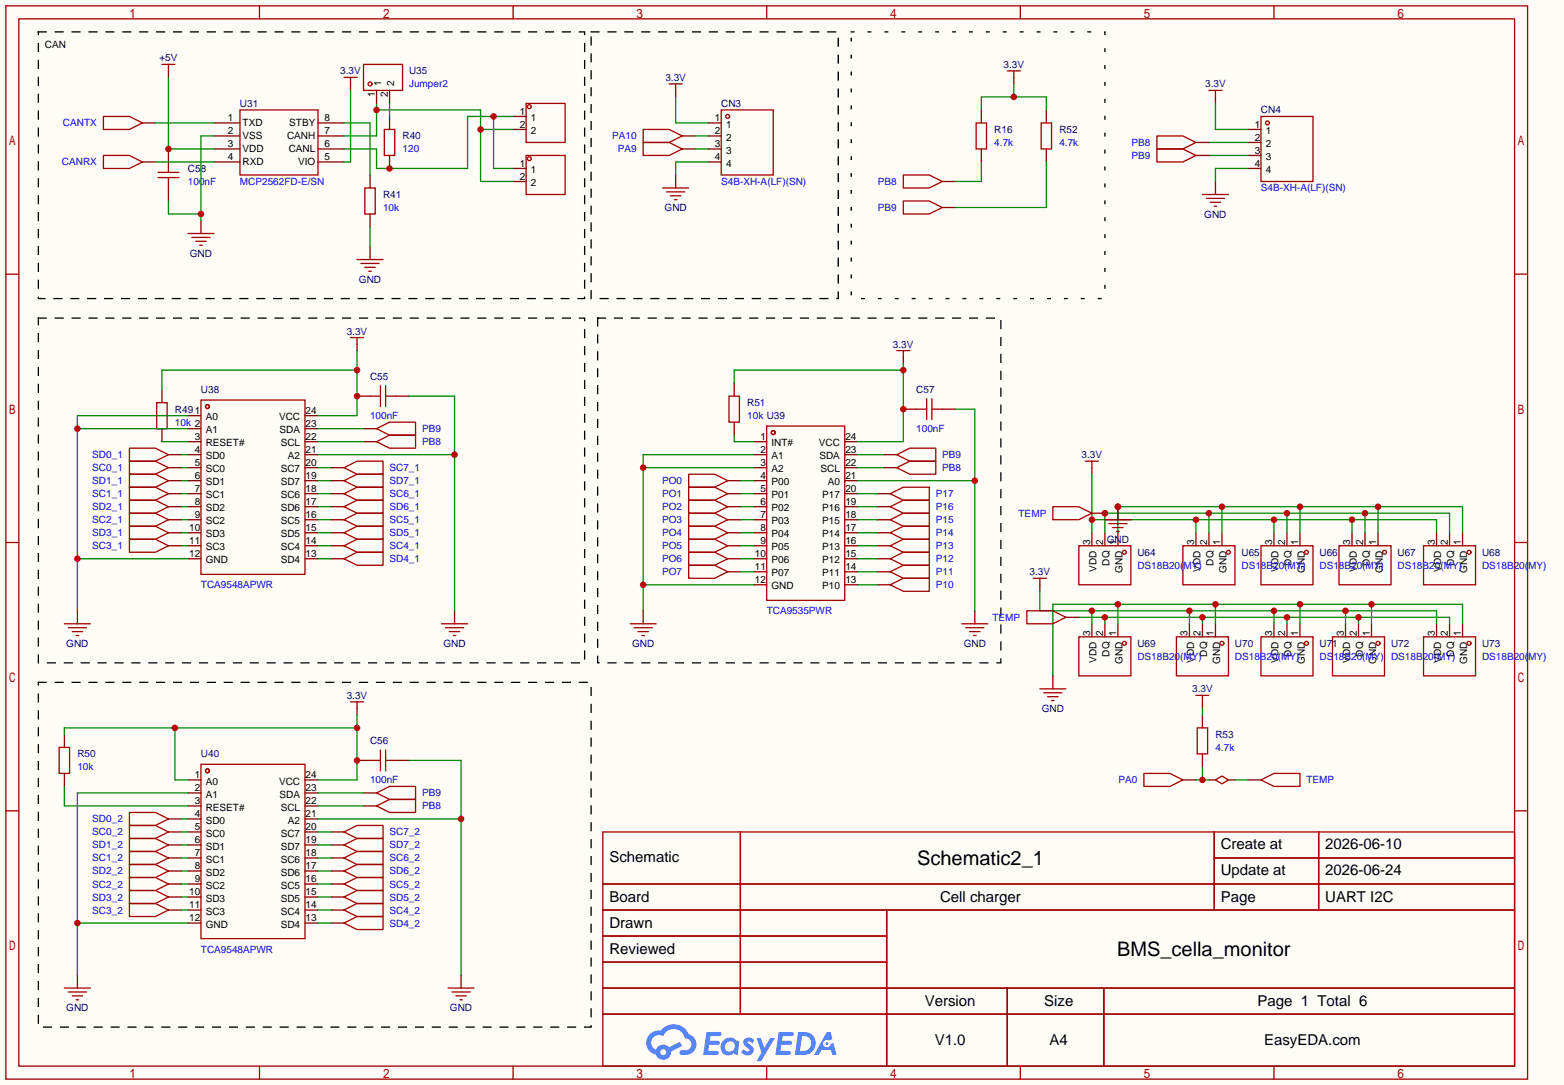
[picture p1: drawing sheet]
<svg xmlns="http://www.w3.org/2000/svg" width="305mm" height="212mm" viewBox="0 0 305 212" stroke-linecap="round" stroke-linejoin="round" font-family="sans-serif">
<path d="M0 0h305.4v211.8h-305.4z" fill="#fffcf7"/>
<g fill="none" stroke="#a10000" stroke-width=".25">
<path d="M1.1 1.1h297.2v209.6h-297.2zM3.7 3.7h292.1v204.5h-292.1zM50.7 1.1v2.6M100.2 1.1v2.6M149.7 1.1v2.6M199.3 1.1v2.6M248.8 1.1v2.6M1.1 53.5h2.6M295.8 53.5h2.5M1.1 105.9h2.6M295.8 105.9h2.5M1.1 158.3h2.6"/>
<path d="M295.8 158.3h2.5M117.7 162.4h178.1v45.8h-178.1zM117.7 172.6h178.1M117.7 177.7h178.1M144.6 162.4v35.6M173.2 177.7v30.5M237.1 162.4v15.3M237.1 167.5h58.7M257.5 162.4v15.3M117.7 182.8h55.5M117.7 192.9h178.1M117.7 187.8h55.5"/>
<path d="M117.7 198h178.1M196.7 192.9v15.3M215.6 192.9v15.3M50.7 208.2v2.5M100.2 208.2v2.5M149.7 208.2v2.5M199.3 208.2v2.5M248.8 208.2v2.5"/>
</g>
<g fill="#5487ff">
<path d="M145.5 202.8a1.3 1.3 0 0 1 1.8 .3l-.4 .6a.54 .54 0 0 0-.9-.2l.1 .2a1.58 1.58 0 0 1 1.1 1.6 1.43 1.43 0 0 1-2.5 .1l.5-.6a.64 .64 0 0 0 .5 .5 .64 .64 0 0 0 .7-.3l-.2-.2a1.35 1.35 0 0 1-.9-1.8z"/>
<path d="M147.7 202.7h.9l.7 1.9 1.1-1.9h.9l-2.7 4.5h-.9l1-1.7z"/>
<path d="M138 201.5h1.6a1.31 1.31 0 0 1 1.2 .2 .4 .4 0 0 1-.3 .6h-1.8l-.1 .9h1.6a.4 .4 0 0 1 .4 .4 .4 .4 0 0 1-.4 .4h-1.7l-.2 1.2h.8a1.23 1.23 0 0 1 1.2 .2 .39 .39 0 0 1-.3 .6h-2.7z"/>
<path d="M152.1 201.5h1.6a1.32 1.32 0 0 1 1.3 .2 .39 .39 0 0 1-.4 .6h-1.7l-.2 .9h1.7a.4 .4 0 0 1 .3 .4 .4 .4 0 0 1-.4 .4h-1.7l-.2 1.2h.8a1.23 1.23 0 0 1 1.2 .2 .39 .39 0 0 1-.3 .6h-2.7z"/>
<path d="M161.5 201.5h.7l.4 1.3-.7 .4a.75 .75 0 0 0-1.1 .3 .75 .75 0 0 0 .5 1 .75 .75 0 0 0 .9-.6l.6-.3 .6 2.4h-.9l-.2-1h-1.9l-.5 1h-.9z"/>
<path d="M155.9 201.5l-.7 4.5h1.5a2.27 2.27 0 0 0 2.6-2.3 2.27 2.27 0 0 0-2.7-2.2zM156.6 202.3a1.5 1.5 0 0 1 1.8 1.5 1.5 1.5 0 0 1-1.9 1.4h-.3z"/>
<path d="M141.3 203.1a1.6 1.6 0 0 0-.3 2.3 1.6 1.6 0 0 0 2.3 .2l.8 .4 .3-2.5-.2-.3h-.4a1.58 1.58 0 0 0-2.5-.1zM141.9 203.6a.99 .99 0 0 1 1.6 .3 .99 .99 0 0 1-.9 1.4 .94 .94 0 0 1-1-.5 .94 .94 0 0 1 .3-1.2z"/>
<path d="M126.9 201.9a2.37 2.37 0 0 0 1.2 4 1.54 1.54 0 0 0 1.7 1 1.54 1.54 0 0 0 1.3-1.6l2.1-1.1-.5-.8-2 1.1a1.57 1.57 0 0 0-2.6 .4 1.5 1.5 0 0 1-.8-2.1 1.5 1.5 0 0 1 2.2-.5 2.23 2.23 0 0 1 2.3-1.4 2.23 2.23 0 0 1 2 1.8 1.16 1.16 0 0 1 1.2 1.1 1.16 1.16 0 0 1-1 1.3h-.7a.47 .47 0 0 0-.6 .3 .47 .47 0 0 0 .4 .6 2.17 2.17 0 0 0 2.5-1 2.17 2.17 0 0 0-.3-2.7l-.8-.4a3.2 3.2 0 0 0-5.4-.7l-1.2 .1zM129 205.4a.58 .58 0 0 1 1.1 0 .58 .58 0 0 1-1.1 0z"/>
<circle cx="161.5" cy="203.8" r=".28"/>
</g>
<g fill="none" stroke="#870000" stroke-width=".25">
<path d="M68.5 16.4v1.3M132 17.7v1.2M198 15.1v1.3M237.4 18.9v1.3M32.9 29.1v2.5M32.9 36.7v2.5M41.8 24h5.1M41.8 26.5h5.1M41.8 29.1h5.1M41.8 31.6h5.1M62.1 24h5.1M62.1 26.5h5.1"/>
<path d="M62.1 29.1h5.1M62.1 31.6h5.1M72.3 34.2v2.5M76.1 22.7v2.6M76.1 30.4v2.5M100.2 32.9h2.5M100.2 35.4h2.5M100.2 22.7h2.5M100.2 25.3h2.5M133.2 26.5h2.6M133.2 29.1h2.6M191.6 21.5v2.5"/>
<path d="M191.6 29.1v2.5M204.3 21.5v2.5M204.3 29.1v2.5M39.2 43.1v2.5M72.3 41.8v2.5M31.6 76.1v2.5M69.7 77.3h2.6M69.7 67.2v1.3M77.3 77.3h2.6M143.4 74.8v2.5M176.4 79.9h2.5M176.4 69.7v1.3"/>
<path d="M184 79.9h2.6M31.6 83.7v2.5M143.4 82.4v2.6M213.2 91.3v1.3M203.1 114.2v1.2M69.7 138.3v1.3M234.8 137v1.3M234.8 139.6v2.5M12.6 143.4v2.5M12.6 151v2.5M69.7 148.5h2.6M77.3 148.5h2.6"/>
<path d="M231 152.3h2.6M234.8 147.2v2.5"/>
</g>
<g fill="none" stroke="#a10000" stroke-width=".25">
<path d="M67.2 15.1h2.5M68.5 15.1v1.3M130.7 16.4h2.5M132 16.4v1.3M196.7 13.8h2.6M198 13.8v1.3M236.1 17.7h2.5M237.4 17.7v1.2M30.9 33.7h4M30.9 34.7h4M32.9 31.6v2.1M32.9 34.7v2"/>
<path d="M46.9 21.5h15.2v12.7h-15.2zM71.2 36.7h2.1v5.1h-2.1zM75.1 25.3h2v5.1h-2zM102.7 30.4h7.7v7.6h-7.7zM102.7 20.2h7.7v7.6h-7.7zM125.6 27.8h5.1l2.5 1.3-2.5 1.3h-5.1zM125.6 25.3h5.1l2.5 1.2-2.5 1.3h-5.1zM190.6 24h2.1v5.1h-2.1zM203.3 24h2.1v5.1h-2.1zM36.7 45.6h5.1M37.5 46.4h3.5M38.2 47.1h2.1"/>
<path d="M39 47.9h.5M30.6 78.6h2v5.1h-2zM68.5 65.9h2.5M69.7 65.9v1.3M72.3 77.3h2M74.3 75.3v4.1M75.3 77.3h2M75.3 75.3v4.1M142.4 77.3h2v5.1h-2zM175.1 68.5h2.6M176.4 68.5v1.2M178.9 79.9h2.1"/>
<path d="M181 77.9v4M182 79.9h2M182 77.9v4M212 90h2.5M213.2 90v1.3M201.8 112.9h2.5M203.1 112.9v1.3M68.5 137h2.5M69.7 137v1.3M233.6 135.8h2.5M234.8 135.8v1.2M11.6 145.9h2v5.1h-2z"/>
<path d="M72.3 148.5h2M74.3 146.4v4.1M75.3 146.4v4.1M75.3 148.5h2M223.4 151h5.1l2.5 1.3-2.5 1.2h-5.1zM233.8 142.1h2v5.1h-2z"/>
<circle cx="103.4" cy="20.8" r=".38"/>
<circle cx="103.4" cy="31" r=".38"/>
</g>
<path d="M96.4 22.7v10.2h3.8M100.2 22.7h-8.9v10.2h-17.8v-3.8h-6.3" fill="none" stroke="#008700" stroke-width=".25"/>
<g fill="#c00">
<circle cx="76.1" cy="32.9" r=".63"/>
<circle cx="96.4" cy="22.7" r=".63"/>
</g>
<path d="M73.5 20.2v6.3h-6.3M73.5 21.5h20.4v13.9h6.3M93.9 25.3h6.3" fill="none" stroke="#008700" stroke-width=".25"/>
<g fill="#c00">
<circle cx="73.5" cy="21.5" r=".63"/>
<circle cx="93.9" cy="25.3" r=".63"/>
</g>
<path d="M32.9 13.8v1.3" fill="none" stroke="#870000" stroke-width=".25"/>
<path d="M31.6 12.6h2.6M32.9 12.6v1.2" fill="none" stroke="#a10000" stroke-width=".25"/>
<path d="M32.9 15.1v14h8.9" fill="none" stroke="#008700" stroke-width=".25"/>
<circle cx="32.9" cy="29.1" r=".63" fill="#c00"/>
<path d="M27.8 24h2.6M27.8 31.6h2.6" fill="none" stroke="#870000" stroke-width=".25"/>
<path d="M20.2 22.7h5.1l2.5 1.3-2.5 1.3h-5.1zM20.2 30.4h5.1l2.5 1.2-2.5 1.3h-5.1z" fill="none" stroke="#a10000" stroke-width=".25"/>
<path d="M30.4 24h11.4M30.4 31.6h11.4M32.9 39.2v2.6h6.3M41.8 26.5h-2.6v16.6" fill="none" stroke="#008700" stroke-width=".25"/>
<circle cx="39.2" cy="41.8" r=".63" fill="#c00"/>
<g fill="none" stroke="#008700" stroke-width=".25">
<path d="M68.5 17.7v13.9h-1.3M132 18.9v5.1h6.3M67.2 24h5.1v10.2M76.1 20.2v2.5M135.8 29.1h2.5M135.8 26.5h2.5M138.3 31.6h-6.3v2.6M236.1 30.4h7.6M236.1 27.8h7.6M237.4 20.2v5.1h6.3M243.7 32.9h-6.3v2.5M72.3 44.3v3.8"/>
<path d="M69.7 139.6v12.7h-7.6M34.2 142.1v10.2h2.5M69.7 142.1h-57.1v1.3"/>
</g>
<g fill="none" stroke="#870000" stroke-width=".25">
<path d="M73.5 17.7v2.5M76.1 17.7v2.5M132 34.2v2.5M138.3 24h2.5M138.3 26.5h2.5M138.3 29.1h2.5M138.3 31.6h2.5M237.4 35.4v2.6M243.7 25.3h2.6M243.7 27.8h2.6M243.7 30.4h2.6M243.7 32.9h2.6"/>
<path d="M72.3 48.1v2.6M36.7 81.2h2.5M36.7 83.7h2.5M36.7 86.2h2.5M36.7 88.8h2.5M36.7 91.3h2.5M36.7 93.9h2.5M36.7 96.4h2.5M36.7 98.9h2.5M59.6 81.2h2.5M59.6 83.7h2.5M59.6 86.2h2.5"/>
<path d="M59.6 88.8h2.5M59.6 91.3h2.5M59.6 93.9h2.5M59.6 96.4h2.5M59.6 98.9h2.5M147.2 86.2h2.5M147.2 88.8h2.5M147.2 91.3h2.5M147.2 93.9h2.5M147.2 96.4h2.5M147.2 98.9h2.5M165 86.2h2.5"/>
<path d="M165 88.8h2.5M165 91.3h2.5M165 93.9h2.5M165 96.4h2.5M165 98.9h2.5M36.7 101.5h2.5M36.7 104h2.5M36.7 106.6h2.5M36.7 109.1h2.5M59.6 101.5h2.5M59.6 104h2.5M59.6 106.6h2.5"/>
<path d="M59.6 109.1h2.5M147.2 101.5h2.5M147.2 104h2.5M147.2 106.6h2.5M147.2 109.1h2.5M147.2 111.6h2.5M147.2 114.2h2.5M165 101.5h2.5M165 104h2.5M165 106.6h2.5M165 109.1h2.5M165 111.6h2.5"/>
<path d="M165 114.2h2.5M36.7 152.3h2.5M36.7 154.8h2.5M36.7 157.4h2.5M36.7 159.9h2.5M59.6 152.3h2.5M59.6 154.8h2.5M59.6 157.4h2.5M59.6 159.9h2.5M36.7 162.4h2.5M36.7 165h2.5M36.7 167.5h2.5"/>
<path d="M36.7 170.1h2.5M36.7 172.6h2.5M36.7 175.1h2.5M36.7 177.7h2.5M59.6 162.4h2.5M59.6 165h2.5M59.6 167.5h2.5M59.6 170.1h2.5M59.6 172.6h2.5M59.6 175.1h2.5M59.6 177.7h2.5M36.7 180.2h2.5"/>
<path d="M59.6 180.2h2.5"/>
</g>
<g fill="none" stroke="#a10000" stroke-width=".25">
<path d="M71 12.6h7.6v5.1h-7.6zM129.4 36.7h5.1M130.2 37.5h3.5M130.9 38.2h2.1M131.7 39h.5M140.8 21.5h10.2v12.7h-10.2zM234.8 38h5.1M235.6 38.7h3.5M236.3 39.5h2.1M246.3 22.7h10.1v12.7h-10.1zM69.7 50.7h5.1M70.5 51.4h3.5"/>
<path d="M71.2 52.2h2.1M72 53h.5M237.1 40.3h.5M39.2 78.1h20.4v34h-20.4zM149.7 83.2h15.3v34h-15.3zM39.2 149.2h20.4v34.1h-20.4z"/>
<circle cx="72.3" cy="16.4" r=".38"/>
<circle cx="142.1" cy="22.7" r=".38"/>
<circle cx="247.5" cy="24" r=".38"/>
<circle cx="40.5" cy="79.4" r=".38"/>
<circle cx="151" cy="84.5" r=".38"/>
<circle cx="40.5" cy="150.5" r=".38"/>
</g>
<path d="M7.5 6.2h106.7v52.1h-106.7z" fill="none" stroke="#000" stroke-width=".25" stroke-dasharray="1.5 1.8"/>
<g fill="#c00">
<circle cx="69.7" cy="142.1" r=".63"/>
<circle cx="34.2" cy="142.1" r=".63"/>
<circle cx="69.7" cy="148.5" r=".63"/>
</g>
<path d="M69.7 68.5v12.7h-7.6M69.7 72.3h-38.1v3.8" fill="none" stroke="#008700" stroke-width=".25"/>
<g fill="#c00">
<circle cx="69.7" cy="77.3" r=".63"/>
<circle cx="69.7" cy="72.3" r=".63"/>
</g>
<path d="M15.1 119.3v2.5M88.8 119.3v2.5M125.6 119.3v2.5M190.4 119.3v2.5M15.1 190.4v2.5M90 190.4v2.5" fill="none" stroke="#870000" stroke-width=".25"/>
<g fill="none" stroke="#a10000" stroke-width=".25">
<path d="M12.6 121.8h5.1M13.3 122.6h3.6M14.1 123.3h2M14.9 124.1h.5M86.2 121.8h5.1M87 122.6h3.6M87.8 123.3h2M88.5 124.1h.5M123.1 121.8h5M123.8 122.6h3.6M124.6 123.3h2M125.3 124.1h.6"/>
<path d="M187.8 121.8h5.1M188.6 122.6h3.6M189.4 123.3h2M190.1 124.1h.5M12.6 192.9h5.1M13.3 193.7h3.6M14.1 194.4h2M14.9 195.2h.5M87.5 192.9h5.1M88.3 193.7h3.5M89 194.4h2.1M89.8 195.2h.5"/>
</g>
<path d="M36.7 154.8h-21.6v35.6M15.1 180.2h21.6" fill="none" stroke="#008700" stroke-width=".25"/>
<circle cx="15.1" cy="180.2" r=".63" fill="#c00"/>
<path d="M15.1 83.7h21.6M36.7 81.2h-21.6v38.1M15.1 109.1h21.6" fill="none" stroke="#008700" stroke-width=".25"/>
<g fill="#c00">
<circle cx="15.1" cy="109.1" r=".63"/>
<circle cx="15.1" cy="83.7" r=".63"/>
</g>
<path d="M62.1 159.9h27.9M79.9 148.5h10.1v41.9" fill="none" stroke="#008700" stroke-width=".25"/>
<circle cx="90" cy="159.9" r=".63" fill="#c00"/>
<path d="M79.9 77.3h8.9v42M62.1 88.8h26.7" fill="none" stroke="#008700" stroke-width=".25"/>
<circle cx="88.8" cy="88.8" r=".63" fill="#c00"/>
<g fill="none" stroke="#870000" stroke-width=".25">
<path d="M184 35.4h2.6M233.6 27.8h2.5M233.6 30.4h2.5M184 40.5h2.6M32.9 98.9h2.5M32.9 93.9h2.5M32.9 88.8h2.5M32.9 96.4h2.5M32.9 91.3h2.5M64.6 98.9h2.6M64.6 93.9h2.6M64.6 96.4h2.6"/>
<path d="M64.6 91.3h2.6M71 83.7h2.5M71 86.2h2.5M172.6 88.8h2.5M172.6 91.3h2.5M32.9 104h2.5M32.9 101.5h2.5M32.9 106.6h2.5M64.6 109.1h2.6M64.6 104h2.6M64.6 101.5h2.6M64.6 106.6h2.6"/>
<path d="M32.9 159.9h2.5M71 157.4h2.5M71 154.8h2.5M32.9 175.1h2.5M32.9 165h2.5M32.9 170.1h2.5M32.9 177.7h2.5M32.9 172.6h2.5M32.9 167.5h2.5M32.9 162.4h2.5M64.6 175.1h2.6M64.6 165h2.6"/>
<path d="M64.6 170.1h2.6M64.6 177.7h2.6M64.6 172.6h2.6M64.6 167.5h2.6M64.6 162.4h2.6M64.6 180.2h2.6"/>
</g>
<g fill="none" stroke="#a10000" stroke-width=".25">
<path d="M176.4 39.2h5.1l2.5 1.3-2.5 1.3h-5.1zM176.4 34.2h5.1l2.5 1.2-2.5 1.3h-5.1zM225.9 26.5h5.1l2.6 1.3-2.6 1.3h-5.1zM225.9 29.1h5.1l2.6 1.3-2.6 1.2h-5.1zM25.3 97.7h5.1l2.5 1.2-2.5 1.3h-5.1zM25.3 92.6h5.1l2.5 1.3-2.5 1.2h-5.1zM25.3 87.5h5.1l2.5 1.3-2.5 1.2h-5.1zM25.3 95.1h5.1l2.5 1.3-2.5 1.3h-5.1zM25.3 90h5.1l2.5 1.3-2.5 1.3h-5.1zM67.2 98.9l2.5-1.2h5.1v2.5h-5.1zM67.2 93.9l2.5-1.3h5.1v2.5h-5.1zM67.2 96.4l2.5-1.3h5.1v2.6h-5.1z"/>
<path d="M67.2 91.3l2.5-1.3h5.1v2.6h-5.1zM73.5 83.7l2.6-1.3h5.1v2.6h-5.1zM73.5 86.2l2.6-1.2h5.1v2.5h-5.1zM175.1 88.8l2.6-1.3h5.1v2.5h-5.1zM175.1 91.3l2.6-1.3h5.1v2.6h-5.1zM25.3 102.7h5.1l2.5 1.3-2.5 1.3h-5.1zM25.3 105.3h5.1l2.5 1.3-2.5 1.2h-5.1zM25.3 100.2h5.1l2.5 1.3-2.5 1.2h-5.1zM67.2 109.1l2.5-1.3h5.1v2.6h-5.1zM67.2 104l2.5-1.3h5.1v2.6h-5.1zM67.2 101.5l2.5-1.3h5.1v2.5h-5.1zM67.2 106.6l2.5-1.3h5.1v2.5h-5.1z"/>
<path d="M25.3 158.6h5.1l2.5 1.3-2.5 1.3h-5.1zM73.5 157.4l2.6-1.3h5.1v2.5h-5.1zM73.5 154.8l2.6-1.3h5.1v2.6h-5.1zM25.3 173.9h5.1l2.5 1.2-2.5 1.3h-5.1zM25.3 168.8h5.1l2.5 1.3-2.5 1.2h-5.1zM25.3 163.7h5.1l2.5 1.3-2.5 1.2h-5.1zM25.3 176.4h5.1l2.5 1.3-2.5 1.2h-5.1zM25.3 171.3h5.1l2.5 1.3-2.5 1.3h-5.1zM25.3 166.2h5.1l2.5 1.3-2.5 1.3h-5.1zM25.3 161.2h5.1l2.5 1.2-2.5 1.3h-5.1zM67.2 175.1l2.5-1.2h5.1v2.5h-5.1zM67.2 165l2.5-1.3h5.1v2.5h-5.1z"/>
<path d="M67.2 170.1l2.5-1.3h5.1v2.5h-5.1zM67.2 177.7l2.5-1.3h5.1v2.5h-5.1zM67.2 172.6l2.5-1.3h5.1v2.6h-5.1zM67.2 167.5l2.5-1.3h5.1v2.6h-5.1zM67.2 162.4l2.5-1.2h5.1v2.5h-5.1zM67.2 180.2l2.5-1.3h5.1v2.6h-5.1z"/>
</g>
<g fill="none" stroke="#008700" stroke-width=".25">
<path d="M176.4 71v15.2h-8.9M176.4 72.3h-33v2.5M31.6 86.2h5.1M35.4 88.8h1.3M35.4 91.3h1.3M35.4 93.9h1.3M35.4 96.4h1.3M35.4 98.9h1.3M62.1 91.3h2.5M62.1 86.2h8.9M62.1 83.7h8.9M62.1 93.9h2.5"/>
<path d="M62.1 96.4h2.5M62.1 98.9h2.5M167.5 88.8h5.1M167.5 91.3h5.1M35.4 101.5h1.3M35.4 104h1.3M35.4 106.6h1.3M62.1 101.5h2.5M62.1 104h2.5M62.1 106.6h2.5M62.1 109.1h2.5M12.6 153.5v3.9h24.1"/>
<path d="M35.4 159.9h1.3M62.1 157.4h8.9M62.1 154.8h8.9M35.4 162.4h1.3M35.4 165h1.3M35.4 167.5h1.3M35.4 170.1h1.3M35.4 172.6h1.3M35.4 175.1h1.3M35.4 177.7h1.3M62.1 162.4h2.5M62.1 165h2.5"/>
<path d="M62.1 167.5h2.5M62.1 170.1h2.5M62.1 172.6h2.5M62.1 175.1h2.5M62.1 177.7h2.5M62.1 180.2h2.5"/>
</g>
<g fill="#c00">
<circle cx="176.4" cy="72.3" r=".63"/>
<circle cx="176.4" cy="79.9" r=".63"/>
</g>
<g fill="none" stroke="#870000" stroke-width=".25">
<path d="M142.1 93.9h2.6M142.1 96.4h2.6M142.1 98.9h2.6M171.3 96.4h2.6M171.3 98.9h2.6M142.1 101.5h2.6M142.1 104h2.6M142.1 106.6h2.6M142.1 109.1h2.6M142.1 111.6h2.6M171.3 101.5h2.6M171.3 104h2.6"/>
<path d="M171.3 106.6h2.6M171.3 109.1h2.6M171.3 111.6h2.6M171.3 114.2h2.6"/>
</g>
<g fill="none" stroke="#a10000" stroke-width=".25">
<path d="M134.5 92.6h5.1l2.5 1.3-2.5 1.2h-5.1zM134.5 97.7h5.1l2.5 1.2-2.5 1.3h-5.1zM134.5 95.1h5.1l2.5 1.3-2.5 1.3h-5.1zM173.9 96.4l2.5-1.3h5.1v2.6h-5.1zM173.9 98.9l2.5-1.2h5.1v2.5h-5.1zM134.5 110.4h5.1l2.5 1.2-2.5 1.3h-5.1zM134.5 107.8h5.1l2.5 1.3-2.5 1.3h-5.1zM134.5 105.3h5.1l2.5 1.3-2.5 1.2h-5.1zM134.5 102.7h5.1l2.5 1.3-2.5 1.3h-5.1zM134.5 100.2h5.1l2.5 1.3-2.5 1.2h-5.1zM173.9 101.5l2.5-1.3h5.1v2.5h-5.1zM173.9 104l2.5-1.3h5.1v2.6h-5.1z"/>
<path d="M173.9 106.6l2.5-1.3h5.1v2.5h-5.1zM173.9 109.1l2.5-1.3h5.1v2.6h-5.1zM173.9 111.6l2.5-1.2h5.1v2.5h-5.1zM173.9 114.2l2.5-1.3h5.1v2.5h-5.1z"/>
</g>
<g fill="none" stroke="#008700" stroke-width=".25">
<path d="M125.6 91.3h21.6M144.7 93.9h2.5M144.7 96.4h2.5M144.7 98.9h2.5M147.2 88.8h-21.6v30.5M167.5 96.4h3.8M167.5 98.9h3.8M125.6 114.2h21.6M144.7 101.5h2.5M144.7 104h2.5M144.7 106.6h2.5M144.7 109.1h2.5"/>
<path d="M144.7 111.6h2.5M167.5 101.5h3.8M167.5 104h3.8M167.5 106.6h3.8M167.5 109.1h3.8M167.5 111.6h3.8M167.5 114.2h3.8"/>
</g>
<g fill="#c00">
<circle cx="125.6" cy="91.3" r=".63"/>
<circle cx="125.6" cy="114.2" r=".63"/>
</g>
<path d="M186.6 79.9h3.8v39.4M167.5 93.9h22.9" fill="none" stroke="#008700" stroke-width=".25"/>
<circle cx="190.4" cy="93.9" r=".63" fill="#c00"/>
<path d="M198 16.4v2.5M191.6 31.6v3.8h-5M191.6 21.5v-2.6h12.7v2.6M204.3 31.6v8.9h-17.7M143.4 85v1.2h3.8" fill="none" stroke="#008700" stroke-width=".25"/>
<path d="M115.4 6.2h48.3v52.1h-48.3zM7.5 62.1h106.7v67.3h-106.7zM116.7 62.1h78.8v67.3h-78.8zM7.5 133.2h107.9v67.3h-107.9z" fill="none" stroke="#000" stroke-width=".25" stroke-dasharray="1.5 1.8"/>
<circle cx="198" cy="18.9" r=".63" fill="#c00"/>
<path d="M166.2 6.2h49.6v52.1h-49.6z" fill="none" stroke="#000" stroke-width=".25" stroke-dasharray=".5 2.8"/>
<g fill="none" stroke="#870000" stroke-width=".25">
<path d="M213.2 104v2.6M215.8 104v2.6M218.3 104v2.6M233.6 104v2.6M236.1 104v2.6M238.6 104v2.6M248.8 104v2.6M251.3 104v2.6M253.9 104v2.6M264 104v2.6M266.6 104v2.6M269.1 104v2.6"/>
<path d="M280.5 104v2.6M283.1 104v2.6M285.6 104v2.6M213.2 121.8v2.5M215.8 121.8v2.5M218.3 121.8v2.5M232.3 121.8v2.5M234.8 121.8v2.5M237.4 121.8v2.5M248.8 121.8v2.5M251.3 121.8v2.5M253.9 121.8v2.5"/>
<path d="M262.8 121.8v2.5M265.3 121.8v2.5M267.8 121.8v2.5M280.5 121.8v2.5M283.1 121.8v2.5M285.6 121.8v2.5"/>
</g>
<g fill="none" stroke="#a10000" stroke-width=".25">
<path d="M210.7 106.6h10.2v7.6h-10.2zM231 106.6h10.2v7.6h-10.2zM246.3 106.6h10.1v7.6h-10.1zM261.5 106.6h10.2v7.6h-10.2zM278 106.6h10.2v7.6h-10.2zM210.7 124.3h10.2v7.7h-10.2zM229.7 124.3h10.2v7.7h-10.2zM246.3 124.3h10.1v7.7h-10.1zM260.2 124.3h10.2v7.7h-10.2zM278 124.3h10.2v7.7h-10.2z"/>
<circle cx="219.6" cy="107.8" r=".38"/>
<circle cx="239.9" cy="107.8" r=".38"/>
<circle cx="255.1" cy="107.8" r=".38"/>
<circle cx="270.4" cy="107.8" r=".38"/>
<circle cx="286.9" cy="107.8" r=".38"/>
<circle cx="219.6" cy="125.6" r=".38"/>
<circle cx="238.6" cy="125.6" r=".38"/>
<circle cx="255.1" cy="125.6" r=".38"/>
<circle cx="269.1" cy="125.6" r=".38"/>
<circle cx="286.9" cy="125.6" r=".38"/>
</g>
<path d="M218.3 118v3.8M237.4 118v3.8M253.9 118v3.8M267.8 118v3.8M285.6 121.8v-3.8h-80v14" fill="none" stroke="#008700" stroke-width=".25"/>
<g fill="#c00">
<circle cx="267.8" cy="118" r=".63"/>
<circle cx="253.9" cy="118" r=".63"/>
<circle cx="237.4" cy="118" r=".63"/>
<circle cx="218.3" cy="118" r=".63"/>
</g>
<path d="M203.1 115.4v3.9h77.4v2.5M213.2 119.3v2.5M232.3 119.3v2.5M248.8 119.3v2.5M262.8 119.3v2.5" fill="none" stroke="#008700" stroke-width=".25"/>
<g fill="#c00">
<circle cx="262.8" cy="119.3" r=".63"/>
<circle cx="248.8" cy="119.3" r=".63"/>
<circle cx="232.3" cy="119.3" r=".63"/>
<circle cx="213.2" cy="119.3" r=".63"/>
</g>
<path d="M213.2 92.6v11.4M213.2 101.5h67.3v2.5M233.6 101.5v2.5M248.8 101.5v2.5M264 101.5v2.5" fill="none" stroke="#008700" stroke-width=".25"/>
<g fill="#c00">
<circle cx="233.6" cy="101.5" r=".63"/>
<circle cx="213.2" cy="101.5" r=".63"/>
<circle cx="248.8" cy="101.5" r=".63"/>
<circle cx="264" cy="101.5" r=".63"/>
</g>
<path d="M238.6 98.9v5.1M253.9 98.9v5.1M269.1 98.9v5.1M218.3 104v-5.1h67.3v5.1" fill="none" stroke="#008700" stroke-width=".25"/>
<g fill="#c00">
<circle cx="218.3" cy="98.9" r=".63"/>
<circle cx="238.6" cy="98.9" r=".63"/>
<circle cx="253.9" cy="98.9" r=".63"/>
<circle cx="269.1" cy="98.9" r=".63"/>
</g>
<path d="M215.8 104v-3.8h67.3v3.8M236.1 100.2v3.8M251.3 100.2v3.8M266.6 100.2v3.8" fill="none" stroke="#008700" stroke-width=".25"/>
<g fill="#c00">
<circle cx="236.1" cy="100.2" r=".63"/>
<circle cx="215.8" cy="100.2" r=".63"/>
<circle cx="251.3" cy="100.2" r=".63"/>
<circle cx="266.6" cy="100.2" r=".63"/>
</g>
<path d="M218.3 98.9v2.6" fill="none" stroke="#870000" stroke-width=".25"/>
<circle cx="218.3" cy="98.9" r=".63" fill="#c00"/>
<path d="M215.8 101.5h5.1M216.5 102.2h3.6M217.3 103h2M218.1 103.8h.5M203.1 134.5h5.1M203.8 135.3h3.6M204.6 136h2M205.4 136.8h.5" fill="none" stroke="#a10000" stroke-width=".25"/>
<path d="M213.2 100.2h2.6M205.6 132v2.5" fill="none" stroke="#870000" stroke-width=".25"/>
<circle cx="215.8" cy="100.2" r=".63" fill="#c00"/>
<path d="M205.6 98.9h5.1l2.5 1.3-2.5 1.3h-5.1zM200.5 119.3h5.1l2.6 1.2-2.6 1.3h-5.1zM246.3 152.3l2.5-1.3h5.1v2.5h-5.1z" fill="none" stroke="#a10000" stroke-width=".25"/>
<path d="M208.2 120.5h2.5M243.7 152.3h2.6" fill="none" stroke="#870000" stroke-width=".25"/>
<path d="M210.7 120.5h72.4v1.3M215.8 120.5v1.3M234.8 120.5v1.3M251.3 120.5v1.3M265.3 120.5v1.3" fill="none" stroke="#008700" stroke-width=".25"/>
<g fill="#c00">
<circle cx="215.8" cy="120.5" r=".63"/>
<circle cx="234.8" cy="120.5" r=".63"/>
<circle cx="251.3" cy="120.5" r=".63"/>
<circle cx="265.3" cy="120.5" r=".63"/>
</g>
<path d="M236.1 152.3h1.3M239.9 152.3h1.3" fill="none" stroke="#870000" stroke-width=".25"/>
<path d="M237.4 152.3l1.2-.8 1.3 .8-1.3 .7z" fill="none" stroke="#a10000" stroke-width=".25"/>
<path d="M233.6 152.3h2.5M234.8 149.7v2.6" fill="none" stroke="#008700" stroke-width=".25"/>
<circle cx="234.8" cy="152.3" r=".63" fill="#c00"/>
<path d="M234.8 138.3v1.3M241.2 152.3h2.5" fill="none" stroke="#008700" stroke-width=".25"/>
<g font-size="3.9">
<text x="179.1" y="168.9">Schematic2_1</text>
<text x="218.2" y="186.7">BMS_cella_monitor</text>
</g>
<g font-size="2.9">
<text x="238.4" y="165.9">Create at</text>
<text x="258.8" y="165.9">2026-06-10</text>
<text x="119" y="168.4">Schematic</text>
<text x="238.4" y="170.9">Update at</text>
<text x="258.8" y="170.9">2026-06-24</text>
<text x="119" y="176">Board</text>
<text x="183.6" y="176">Cell charger</text>
<text x="238.4" y="176">Page</text>
<text x="258.8" y="176">UART I2C</text>
<text x="119" y="181.1">Drawn</text>
<text x="119" y="186.2">Reviewed</text>
<text x="180.6" y="196.3">Version</text>
<text x="203.9" y="196.3">Size</text>
<text x="245.6" y="196.3">Page 1 Total 6</text>
<text x="182.6" y="204">V1.0</text>
<text x="205" y="204">A4</text>
<text x="246.9" y="204">EasyEDA.com</text>
</g>
<g font-size="2">
<text x="8.8" y="9.4">CAN</text>
<text x="74.5" y="16.7" transform="rotate(-90 74.5 16.7)">1</text>
<text x="77" y="16.7" transform="rotate(-90 77 16.7)">2</text>
<text x="44.5" y="23.7">1</text>
<text x="63.4" y="23.7">8</text>
<text x="73.2" y="18.9" transform="rotate(-90 73.2 18.9)">1</text>
<text x="75.7" y="18.9" transform="rotate(-90 75.7 18.9)">2</text>
<text x="101.5" y="22.4">1</text>
<text x="103.7" y="23.7">1</text>
<text x="139.6" y="23.7">1</text>
<text x="44.5" y="26.2">2</text>
<text x="44.5" y="28.7">3</text>
<text x="47.4" y="24.7">TXD</text>
<text x="47.4" y="27.2">VSS</text>
<text x="47.4" y="29.7">VDD</text>
<text x="56.1" y="27.2">CANH</text>
<text x="56.4" y="29.7">CANL</text>
<text x="56.5" y="24.7">STBY</text>
<text x="63.4" y="28.7">6</text>
<text x="63.4" y="26.2">7</text>
<text x="101.5" y="24.9">2</text>
<text x="103.7" y="26.2">2</text>
<text x="139.6" y="26.2">2</text>
<text x="139.6" y="28.7">3</text>
<text x="141.8" y="24.9">1</text>
<text x="141.8" y="27.5">2</text>
<text x="245" y="24.9">1</text>
<text x="245" y="27.5">2</text>
<text x="247.2" y="26.2">1</text>
<text x="247.2" y="28.7">2</text>
<text x="44.5" y="31.3">4</text>
<text x="47.4" y="32.3">RXD</text>
<text x="58.2" y="32.3">VIO</text>
<text x="63.4" y="31.3">5</text>
<text x="101.5" y="32.5">1</text>
<text x="101.5" y="35.1">2</text>
<text x="103.7" y="33.8">1</text>
<text x="139.6" y="31.3">4</text>
<text x="141.8" y="30">3</text>
<text x="141.8" y="32.5">4</text>
<text x="245" y="30">3</text>
<text x="245" y="32.5">4</text>
<text x="247.2" y="31.3">3</text>
<text x="247.2" y="33.8">4</text>
<text x="103.7" y="36.4">2</text>
<text x="40.2" y="82.1">A0</text>
<text x="54.5" y="82.1">VCC</text>
<text x="59.7" y="83.3">23</text>
<text x="59.7" y="80.8">24</text>
<text x="38" y="85.9">3</text>
<text x="38" y="88.4">4</text>
<text x="40.2" y="84.6">A1</text>
<text x="40.2" y="87.2">RESET#</text>
<text x="40.2" y="89.7">SD0</text>
<text x="54.6" y="84.6">SDA</text>
<text x="54.8" y="87.2">SCL</text>
<text x="56.2" y="89.7">A2</text>
<text x="59.7" y="88.4">21</text>
<text x="59.7" y="85.9">22</text>
<text x="148.5" y="85.9">1</text>
<text x="148.5" y="88.4">2</text>
<text x="150.7" y="87.2">INT#</text>
<text x="150.7" y="89.7">A1</text>
<text x="159.9" y="87.2">VCC</text>
<text x="160" y="89.7">SDA</text>
<text x="165.1" y="88.4">23</text>
<text x="165.1" y="85.9">24</text>
<text x="38" y="91">5</text>
<text x="38" y="93.5">6</text>
<text x="40.2" y="92.2">SC0</text>
<text x="40.2" y="94.8">SD1</text>
<text x="54.8" y="94.8">SD7</text>
<text x="54.8" y="92.2">SC7</text>
<text x="59.7" y="93.5">19</text>
<text x="59.7" y="91">20</text>
<text x="148.5" y="91">3</text>
<text x="148.5" y="93.5">4</text>
<text x="150.7" y="92.2">A2</text>
<text x="150.7" y="94.8">P00</text>
<text x="160.2" y="92.2">SCL</text>
<text x="161.6" y="94.8">A0</text>
<text x="165.1" y="93.5">21</text>
<text x="165.1" y="91">22</text>
<text x="38" y="96">7</text>
<text x="38" y="98.6">8</text>
<text x="38" y="101.1">9</text>
<text x="40.2" y="97.3">SC1</text>
<text x="40.2" y="99.9">SD2</text>
<text x="54.8" y="99.9">SD6</text>
<text x="54.8" y="97.3">SC6</text>
<text x="59.7" y="101.1">16</text>
<text x="59.7" y="98.6">17</text>
<text x="59.7" y="96">18</text>
<text x="148.5" y="96">5</text>
<text x="148.5" y="98.6">6</text>
<text x="148.5" y="101.1">7</text>
<text x="150.7" y="97.3">P01</text>
<text x="150.7" y="99.9">P02</text>
<text x="160.6" y="99.9">P16</text>
<text x="160.6" y="97.3">P17</text>
<text x="165.1" y="101.1">18</text>
<text x="165.1" y="98.6">19</text>
<text x="165.1" y="96">20</text>
<text x="36.9" y="103.7">10</text>
<text x="36.9" y="106.2">11</text>
<text x="40.2" y="102.4">SC2</text>
<text x="40.2" y="104.9">SD3</text>
<text x="40.2" y="107.5">SC3</text>
<text x="54.8" y="107.5">SC4</text>
<text x="54.8" y="104.9">SD5</text>
<text x="54.8" y="102.4">SC5</text>
<text x="59.7" y="106.2">14</text>
<text x="59.7" y="103.7">15</text>
<text x="148.5" y="103.7">8</text>
<text x="148.5" y="106.2">9</text>
<text x="150.7" y="102.4">P03</text>
<text x="150.7" y="104.9">P04</text>
<text x="150.7" y="107.5">P05</text>
<text x="160.6" y="107.5">P13</text>
<text x="160.6" y="104.9">P14</text>
<text x="160.6" y="102.4">P15</text>
<text x="165.1" y="106.2">16</text>
<text x="165.1" y="103.7">17</text>
<text x="212.9" y="106.4" transform="rotate(-90 212.9 106.4)">3</text>
<text x="215.4" y="106.4" transform="rotate(-90 215.4 106.4)">2</text>
<text x="218" y="106.4" transform="rotate(-90 218 106.4)">1</text>
<text x="233.2" y="106.4" transform="rotate(-90 233.2 106.4)">3</text>
<text x="235.7" y="106.4" transform="rotate(-90 235.7 106.4)">2</text>
<text x="238.3" y="106.4" transform="rotate(-90 238.3 106.4)">1</text>
<text x="248.4" y="106.4" transform="rotate(-90 248.4 106.4)">3</text>
<text x="251" y="106.4" transform="rotate(-90 251 106.4)">2</text>
<text x="253.5" y="106.4" transform="rotate(-90 253.5 106.4)">1</text>
<text x="263.7" y="106.4" transform="rotate(-90 263.7 106.4)">3</text>
<text x="266.2" y="106.4" transform="rotate(-90 266.2 106.4)">2</text>
<text x="268.8" y="106.4" transform="rotate(-90 268.8 106.4)">1</text>
<text x="280.2" y="106.4" transform="rotate(-90 280.2 106.4)">3</text>
<text x="282.7" y="106.4" transform="rotate(-90 282.7 106.4)">2</text>
<text x="285.3" y="106.4" transform="rotate(-90 285.3 106.4)">1</text>
<text x="36.9" y="108.7">12</text>
<text x="40.2" y="110">GND</text>
<text x="54.8" y="110">SD4</text>
<text x="59.7" y="108.7">13</text>
<text x="147.4" y="108.7">10</text>
<text x="147.4" y="111.3">11</text>
<text x="147.4" y="113.8">12</text>
<text x="150.7" y="110">P06</text>
<text x="150.7" y="112.6">P07</text>
<text x="160.6" y="112.6">P11</text>
<text x="160.6" y="110">P12</text>
<text x="165.1" y="113.8">13</text>
<text x="165.1" y="111.3">14</text>
<text x="165.1" y="108.7">15</text>
<text x="214.2" y="111.6" transform="rotate(-90 214.2 111.6)">VDD</text>
<text x="216.7" y="110.4" transform="rotate(-90 216.7 110.4)">DQ</text>
<text x="219.2" y="111.8" transform="rotate(-90 219.2 111.8)">GND</text>
<text x="234.5" y="111.6" transform="rotate(-90 234.5 111.6)">VDD</text>
<text x="237" y="110.4" transform="rotate(-90 237 110.4)">DQ</text>
<text x="239.6" y="111.8" transform="rotate(-90 239.6 111.8)">GND</text>
<text x="249.7" y="111.6" transform="rotate(-90 249.7 111.6)">VDD</text>
<text x="252.3" y="110.4" transform="rotate(-90 252.3 110.4)">DQ</text>
<text x="254.8" y="111.8" transform="rotate(-90 254.8 111.8)">GND</text>
<text x="265" y="111.6" transform="rotate(-90 265 111.6)">VDD</text>
<text x="267.5" y="110.4" transform="rotate(-90 267.5 110.4)">DQ</text>
<text x="270" y="111.8" transform="rotate(-90 270 111.8)">GND</text>
<text x="281.5" y="111.6" transform="rotate(-90 281.5 111.6)">VDD</text>
<text x="284" y="110.4" transform="rotate(-90 284 110.4)">DQ</text>
<text x="286.5" y="111.8" transform="rotate(-90 286.5 111.8)">GND</text>
<text x="150.7" y="115.1">GND</text>
<text x="160.6" y="115.1">P10</text>
<text x="212.9" y="124.2" transform="rotate(-90 212.9 124.2)">3</text>
<text x="215.4" y="124.2" transform="rotate(-90 215.4 124.2)">2</text>
<text x="218" y="124.2" transform="rotate(-90 218 124.2)">1</text>
<text x="231.9" y="124.2" transform="rotate(-90 231.9 124.2)">3</text>
<text x="234.5" y="124.2" transform="rotate(-90 234.5 124.2)">2</text>
<text x="237" y="124.2" transform="rotate(-90 237 124.2)">1</text>
<text x="248.4" y="124.2" transform="rotate(-90 248.4 124.2)">3</text>
<text x="251" y="124.2" transform="rotate(-90 251 124.2)">2</text>
<text x="253.5" y="124.2" transform="rotate(-90 253.5 124.2)">1</text>
<text x="262.4" y="124.2" transform="rotate(-90 262.4 124.2)">3</text>
<text x="265" y="124.2" transform="rotate(-90 265 124.2)">2</text>
<text x="267.5" y="124.2" transform="rotate(-90 267.5 124.2)">1</text>
<text x="280.2" y="124.2" transform="rotate(-90 280.2 124.2)">3</text>
<text x="282.7" y="124.2" transform="rotate(-90 282.7 124.2)">2</text>
<text x="285.3" y="124.2" transform="rotate(-90 285.3 124.2)">1</text>
<text x="214.2" y="129.4" transform="rotate(-90 214.2 129.4)">VDD</text>
<text x="216.7" y="128.2" transform="rotate(-90 216.7 128.2)">DQ</text>
<text x="219.2" y="129.6" transform="rotate(-90 219.2 129.6)">GND</text>
<text x="233.2" y="129.4" transform="rotate(-90 233.2 129.4)">VDD</text>
<text x="235.7" y="128.2" transform="rotate(-90 235.7 128.2)">DQ</text>
<text x="238.3" y="129.6" transform="rotate(-90 238.3 129.6)">GND</text>
<text x="249.7" y="129.4" transform="rotate(-90 249.7 129.4)">VDD</text>
<text x="252.3" y="128.2" transform="rotate(-90 252.3 128.2)">DQ</text>
<text x="254.8" y="129.6" transform="rotate(-90 254.8 129.6)">GND</text>
<text x="263.7" y="129.4" transform="rotate(-90 263.7 129.4)">VDD</text>
<text x="266.2" y="128.2" transform="rotate(-90 266.2 128.2)">DQ</text>
<text x="268.8" y="129.6" transform="rotate(-90 268.8 129.6)">GND</text>
<text x="281.5" y="129.4" transform="rotate(-90 281.5 129.4)">VDD</text>
<text x="284" y="128.2" transform="rotate(-90 284 128.2)">DQ</text>
<text x="286.5" y="129.6" transform="rotate(-90 286.5 129.6)">GND</text>
<text x="38" y="151.9">1</text>
<text x="38" y="154.5">2</text>
<text x="40.2" y="153.2">A0</text>
<text x="40.2" y="155.7">A1</text>
<text x="54.5" y="153.2">VCC</text>
<text x="54.6" y="155.7">SDA</text>
<text x="59.7" y="154.5">23</text>
<text x="59.7" y="151.9">24</text>
<text x="38" y="157">3</text>
<text x="38" y="159.5">4</text>
<text x="40.2" y="158.3">RESET#</text>
<text x="40.2" y="160.8">SD0</text>
<text x="54.8" y="158.3">SCL</text>
<text x="56.2" y="160.8">A2</text>
<text x="59.7" y="159.5">21</text>
<text x="59.7" y="157">22</text>
<text x="38" y="162.1">5</text>
<text x="38" y="164.6">6</text>
<text x="38" y="167.2">7</text>
<text x="40.2" y="163.4">SC0</text>
<text x="40.2" y="165.9">SD1</text>
<text x="54.8" y="165.9">SD7</text>
<text x="54.8" y="163.4">SC7</text>
<text x="59.7" y="167.2">18</text>
<text x="59.7" y="164.6">19</text>
<text x="59.7" y="162.1">20</text>
<text x="38" y="169.7">8</text>
<text x="38" y="172.2">9</text>
<text x="40.2" y="168.4">SC1</text>
<text x="40.2" y="171">SD2</text>
<text x="40.2" y="173.5">SC2</text>
<text x="54.8" y="173.5">SC5</text>
<text x="54.8" y="171">SD6</text>
<text x="54.8" y="168.4">SC6</text>
<text x="59.7" y="172.2">16</text>
<text x="59.7" y="169.7">17</text>
<text x="36.9" y="174.8">10</text>
<text x="36.9" y="177.3">11</text>
<text x="36.9" y="179.9">12</text>
<text x="40.2" y="176.1">SD3</text>
<text x="40.2" y="178.6">SC3</text>
<text x="54.8" y="178.6">SC4</text>
<text x="54.8" y="176.1">SD5</text>
<text x="59.7" y="179.9">13</text>
<text x="59.7" y="177.3">14</text>
<text x="59.7" y="174.8">15</text>
<text x="40.2" y="181.1">GND</text>
<text x="54.8" y="181.1">SD4</text>
</g>
<g font-size="2" fill="#000080">
<text x="31.1" y="12">+5V</text>
<text x="66.4" y="14.5">3.3V</text>
<text x="79.9" y="14.5">U35</text>
<text x="129.9" y="15.8">3.3V</text>
<text x="196" y="13.3">3.3V</text>
<text x="235.4" y="17.1">3.3V</text>
<text x="46.9" y="20.9">U31</text>
<text x="140.8" y="20.9">CN3</text>
<text x="246.3" y="22.1">CN4</text>
<text x="78.6" y="27.2">R40</text>
<text x="194.2" y="26">R16</text>
<text x="206.9" y="26">R52</text>
<text x="36.7" y="33.6">C58</text>
<text x="74.8" y="38.7">R41</text>
<text x="129.8" y="41.2">GND</text>
<text x="235.2" y="42.5">GND</text>
<text x="37.1" y="50.1">GND</text>
<text x="70.1" y="55.2">GND</text>
<text x="67.7" y="65.3">3.3V</text>
<text x="174.4" y="67.9">3.3V</text>
<text x="39.2" y="76.8">U38</text>
<text x="72.3" y="74.2">C55</text>
<text x="178.9" y="76.8">C57</text>
<text x="34.2" y="80.6">R491</text>
<text x="145.9" y="79.3">R51</text>
<text x="211.2" y="89.5">3.3V</text>
<text x="216.1" y="106">GND</text>
<text x="201.1" y="112.3">3.3V</text>
<text x="222.1" y="108.5">U64</text>
<text x="242.4" y="108.5">U65</text>
<text x="257.7" y="108.5">U66</text>
<text x="272.9" y="108.5">U67</text>
<text x="289.4" y="108.5">U68</text>
<text x="12.9" y="126.3">GND</text>
<text x="86.6" y="126.3">GND</text>
<text x="123.4" y="126.3">GND</text>
<text x="188.2" y="126.3">GND</text>
<text x="222.1" y="126.3">U69</text>
<text x="241.2" y="126.3">U70</text>
<text x="257.7" y="126.3">U71</text>
<text x="271.7" y="126.3">U72</text>
<text x="289.4" y="126.3">U73</text>
<text x="67.7" y="136.4">3.3V</text>
<text x="232.8" y="135.2">3.3V</text>
<text x="203.4" y="139">GND</text>
<text x="15.1" y="147.9">R50</text>
<text x="39.2" y="147.9">U40</text>
<text x="72.3" y="145.3">C56</text>
<text x="237.4" y="144.1">R53</text>
<text x="12.9" y="197.4">GND</text>
<text x="87.9" y="197.4">GND</text>
</g>
<g font-size="2" fill="#00f">
<text x="79.9" y="17.1">Jumper2</text>
<text x="12.3" y="24.7">CANTX</text>
<text x="78.6" y="29.8">120</text>
<text x="119.6" y="27.2">PA10</text>
<text x="120.6" y="29.8">PA9</text>
<text x="194.2" y="28.5">4.7k</text>
<text x="206.9" y="28.5">4.7k</text>
<text x="221" y="28.5">PB8</text>
<text x="12.1" y="32.3">CANRX</text>
<text x="221" y="31">PB9</text>
<text x="36.7" y="36.1">100nF</text>
<text x="46.9" y="36.1">MCP2562FD-E/SN</text>
<text x="74.8" y="41.2">10k</text>
<text x="140.8" y="36.1">S4B-XH-A(LF)(SN)</text>
<text x="171.4" y="41.2">PB9</text>
<text x="171.4" y="36.1">PB8</text>
<text x="246.3" y="37.4">S4B-XH-A(LF)(SN)</text>
<text x="34.2" y="83.1">10k 2</text>
<text x="72.3" y="81.8">100nF</text>
<text x="145.9" y="81.8">10k U39</text>
<text x="18" y="89.5">SD0_1</text>
<text x="82.4" y="84.4">PB9</text>
<text x="82.4" y="86.9">PB8</text>
<text x="178.9" y="84.4">100nF</text>
<text x="184" y="89.5">PB9</text>
<text x="18" y="94.5">SD1_1</text>
<text x="18" y="92">SC0_1</text>
<text x="76.1" y="94.5">SD7_1</text>
<text x="76.1" y="92">SC7_1</text>
<text x="129.3" y="94.5">PO0</text>
<text x="184" y="92">PB8</text>
<text x="18" y="99.6">SD2_1</text>
<text x="18" y="97.1">SC1_1</text>
<text x="76.1" y="99.6">SD6_1</text>
<text x="76.1" y="97.1">SC6_1</text>
<text x="129.3" y="99.6">PO2</text>
<text x="129.3" y="97.1">PO1</text>
<text x="182.8" y="97.1">P17</text>
<text x="182.8" y="99.6">P16</text>
<text x="198.9" y="100.9">TEMP</text>
<text x="18" y="104.7">SD3_1</text>
<text x="18" y="107.2">SC3_1</text>
<text x="18" y="102.2">SC2_1</text>
<text x="76.1" y="104.7">SD5_1</text>
<text x="76.1" y="102.2">SC5_1</text>
<text x="76.1" y="107.2">SC4_1</text>
<text x="129.3" y="107.2">PO5</text>
<text x="129.3" y="104.7">PO4</text>
<text x="129.3" y="102.2">PO3</text>
<text x="182.8" y="102.2">P15</text>
<text x="182.8" y="104.7">P14</text>
<text x="182.8" y="107.2">P13</text>
<text x="76.1" y="109.8">SD4_1</text>
<text x="129.3" y="112.3">PO7</text>
<text x="129.3" y="109.8">PO6</text>
<text x="182.8" y="109.8">P12</text>
<text x="182.8" y="112.3">P11</text>
<text x="222.1" y="111">DS18B20(MY)</text>
<text x="242.4" y="111">DS18B20(MY)</text>
<text x="257.7" y="111">DS18B20(MY)</text>
<text x="272.9" y="111">DS18B20(MY)</text>
<text x="289.4" y="111">DS18B20(MY)</text>
<text x="39.2" y="114.9">TCA9548APWR</text>
<text x="149.7" y="119.9">TCA9535PWR</text>
<text x="182.8" y="114.9">P10</text>
<text x="193.8" y="121.2">TEMP</text>
<text x="222.1" y="128.8">DS18B20(MY)</text>
<text x="241.2" y="128.8">DS18B20(MY)</text>
<text x="257.7" y="128.8">DS18B20(MY)</text>
<text x="271.7" y="128.8">DS18B20(MY)</text>
<text x="289.4" y="128.8">DS18B20(MY)</text>
<text x="237.4" y="146.6">4.7k</text>
<text x="15.1" y="150.4">10k</text>
<text x="72.3" y="153">100nF</text>
<text x="82.4" y="155.5">PB9</text>
<text x="218.4" y="153">PA0</text>
<text x="255.1" y="153">TEMP</text>
<text x="18" y="160.6">SD0_2</text>
<text x="82.4" y="158">PB8</text>
<text x="18" y="165.7">SD1_2</text>
<text x="18" y="163.1">SC0_2</text>
<text x="76.1" y="165.7">SD7_2</text>
<text x="76.1" y="163.1">SC7_2</text>
<text x="18" y="170.7">SD2_2</text>
<text x="18" y="173.3">SC2_2</text>
<text x="18" y="168.2">SC1_2</text>
<text x="76.1" y="170.7">SD6_2</text>
<text x="76.1" y="173.3">SC5_2</text>
<text x="76.1" y="168.2">SC6_2</text>
<text x="18" y="175.8">SD3_2</text>
<text x="18" y="178.4">SC3_2</text>
<text x="76.1" y="175.8">SD5_2</text>
<text x="76.1" y="178.4">SC4_2</text>
<text x="39.2" y="186">TCA9548APWR</text>
<text x="76.1" y="180.9">SD4_2</text>
</g>
</svg>
